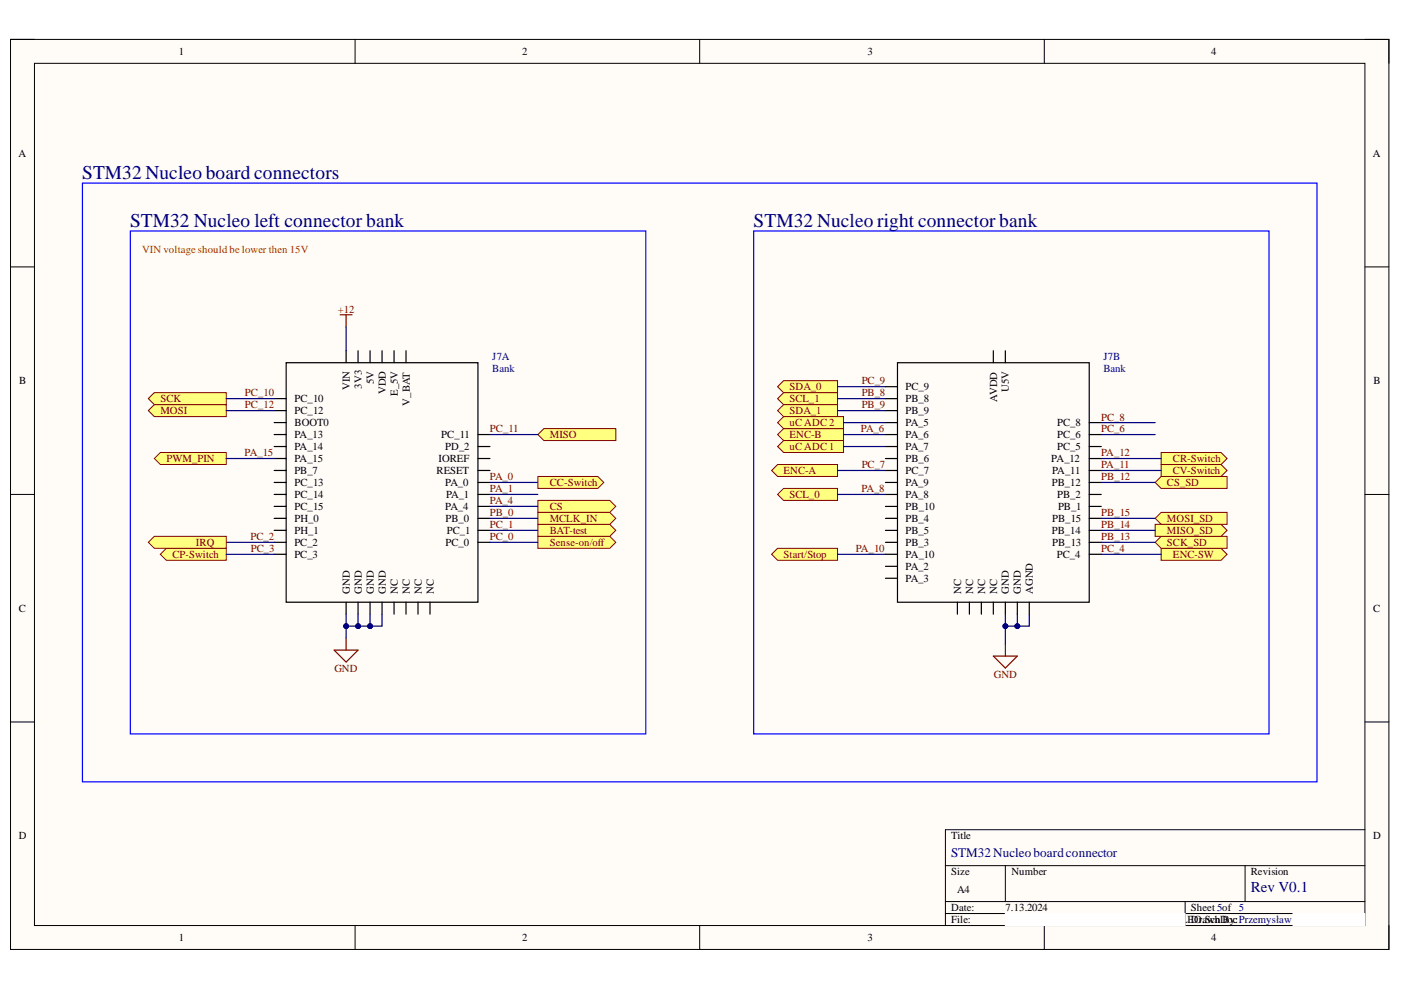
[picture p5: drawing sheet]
<svg xmlns="http://www.w3.org/2000/svg" width="297mm" height="210mm" viewBox="0 0 297 210" stroke-linecap="round" stroke-linejoin="round" font-family="sans-serif">
<path d="M2.2 8.4h292.3v192.9h-292.3z" fill-rule="evenodd" fill="#fffcf8"/>
<path d="M2.2 8.4h292.3v192.9h-292.3z" fill="none" stroke="#000" stroke-width=".21"/>
<path d="M7.3 13.4h282.1v182.8h-282.1z" fill-rule="evenodd" fill="#fffcf8"/>
<g fill="none" stroke="#000" stroke-width=".21">
<path d="M2.2 8.4h5.1M7.3 13.4h282.1v182.8h-282.1zM75.3 8.4v5M148.3 8.4v5M221.4 8.4v5M289.4 8.4h5.1v5M2.2 56.6h5.1M289.4 56.6h5.1M2.2 104.8h5.1M289.4 104.8h5.1M2.2 153.1h5.1M289.4 153.1h5.1"/>
<path d="M289.4 175.9h-89v20.3M75.3 196.2v5.1M148.3 196.2v5.1M200.4 183.5h89M200.4 191.2h89M200.4 193.7h89M213.2 183.5v7.7M221.4 196.2v5.1M251.3 191.2v5M264 183.5v7.7M294.5 196.2v5.1"/>
</g>
<path d="M34 95.9h14v2.6h-14l-1.3-1.3z" fill-rule="evenodd" fill="#ffff80"/>
<path d="M34 95.9h14v2.6h-14l-1.3-1.3z" fill="none" stroke="#800000" stroke-width=".21"/>
<path d="M164.9 82l1.2-1.3h11.5v2.6h-11.5z" fill-rule="evenodd" fill="#ffff80"/>
<path d="M164.9 82l1.2-1.3h11.5v2.6h-11.5z" fill="none" stroke="#800000" stroke-width=".21"/>
<path d="M114 92.1l1.3-1.2h15.3v2.5h-15.3z" fill-rule="evenodd" fill="#ffff80"/>
<path d="M114 92.1l1.3-1.2h15.3v2.5h-15.3z" fill="none" stroke="#800000" stroke-width=".21"/>
<path d="M31.5 87.1l1.2-1.3h15.3v2.5h-15.3z" fill-rule="evenodd" fill="#ffff80"/>
<path d="M31.5 87.1l1.2-1.3h15.3v2.5h-15.3z" fill="none" stroke="#800000" stroke-width=".21"/>
<path d="M31.5 84.5l1.2-1.3h15.3v2.6h-15.3z" fill-rule="evenodd" fill="#ffff80"/>
<path d="M31.5 84.5l1.2-1.3h15.3v2.6h-15.3z" fill="none" stroke="#800000" stroke-width=".21"/>
<path d="M114 106.1h15.3l1.3 1.3-1.3 1.2h-15.3z" fill-rule="evenodd" fill="#ffff80"/>
<path d="M114 106.1h15.3l1.3 1.3-1.3 1.2h-15.3z" fill="none" stroke="#800000" stroke-width=".21"/>
<path d="M164.9 104.8l1.2-1.2h11.5v2.5h-11.5z" fill-rule="evenodd" fill="#ffff80"/>
<path d="M164.9 104.8l1.2-1.2h11.5v2.5h-11.5z" fill="none" stroke="#800000" stroke-width=".21"/>
<path d="M246.2 116.3h12.7l1.3 1.2-1.3 1.3h-12.7z" fill-rule="evenodd" fill="#ffff80"/>
<path d="M246.2 116.3h12.7l1.3 1.2-1.3 1.3h-12.7z" fill="none" stroke="#800000" stroke-width=".21"/>
<path d="M163.6 99.8l1.3-1.3h12.7v2.5h-12.7z" fill-rule="evenodd" fill="#ffff80"/>
<path d="M163.6 99.8l1.3-1.3h12.7v2.5h-12.7z" fill="none" stroke="#800000" stroke-width=".21"/>
<path d="M164.9 92.1l1.2-1.2h12.7v2.5h-12.7z" fill-rule="evenodd" fill="#ffff80"/>
<path d="M164.9 92.1l1.2-1.2h12.7v2.5h-12.7z" fill="none" stroke="#800000" stroke-width=".21"/>
<path d="M246.2 98.5h12.7l1.3 1.3-1.3 1.2h-12.7z" fill-rule="evenodd" fill="#ffff80"/>
<path d="M246.2 98.5h12.7l1.3 1.3-1.3 1.2h-12.7z" fill="none" stroke="#800000" stroke-width=".21"/>
<path d="M34 117.5l1.3-1.2h12.7v2.5h-12.7z" fill-rule="evenodd" fill="#ffff80"/>
<path d="M34 117.5l1.3-1.2h12.7v2.5h-12.7z" fill="none" stroke="#800000" stroke-width=".21"/>
<path d="M246.2 95.9h12.7l1.3 1.3-1.3 1.3h-12.7z" fill-rule="evenodd" fill="#ffff80"/>
<path d="M246.2 95.9h12.7l1.3 1.3-1.3 1.3h-12.7z" fill="none" stroke="#800000" stroke-width=".21"/>
<path d="M163.6 117.5l1.3-1.2h12.7v2.5h-12.7z" fill-rule="evenodd" fill="#ffff80"/>
<path d="M163.6 117.5l1.3-1.2h12.7v2.5h-12.7z" fill="none" stroke="#800000" stroke-width=".21"/>
<path d="M114 113.7h15.3l1.3 1.3-1.3 1.3h-15.3z" fill-rule="evenodd" fill="#ffff80"/>
<path d="M114 113.7h15.3l1.3 1.3-1.3 1.3h-15.3z" fill="none" stroke="#800000" stroke-width=".21"/>
<path d="M114 111.2h15.3l1.3 1.2-1.3 1.3h-15.3z" fill-rule="evenodd" fill="#ffff80"/>
<path d="M114 111.2h15.3l1.3 1.2-1.3 1.3h-15.3z" fill="none" stroke="#800000" stroke-width=".21"/>
<path d="M244.9 102.3l1.3-1.3h14v2.6h-14z" fill-rule="evenodd" fill="#ffff80"/>
<path d="M244.9 102.3l1.3-1.3h14v2.6h-14z" fill="none" stroke="#800000" stroke-width=".21"/>
<path d="M244.9 115l1.3-1.3h14v2.6h-14z" fill-rule="evenodd" fill="#ffff80"/>
<path d="M244.9 115l1.3-1.3h14v2.6h-14z" fill="none" stroke="#800000" stroke-width=".21"/>
<path d="M244.9 109.9l1.3-1.3h14v2.6h-14z" fill-rule="evenodd" fill="#ffff80"/>
<path d="M244.9 109.9l1.3-1.3h14v2.6h-14z" fill="none" stroke="#800000" stroke-width=".21"/>
<path d="M244.9 111.2h14l1.3 1.3-1.3 1.2h-14z" fill-rule="evenodd" fill="#ffff80"/>
<path d="M244.9 111.2h14l1.3 1.3-1.3 1.2h-14z" fill="none" stroke="#800000" stroke-width=".21"/>
<path d="M164.9 84.5l1.2-1.2h11.5v2.5h-11.5z" fill-rule="evenodd" fill="#ffff80"/>
<path d="M164.9 84.5l1.2-1.2h11.5v2.5h-11.5z" fill="none" stroke="#800000" stroke-width=".21"/>
<path d="M164.9 87.1l1.2-1.3h11.5v2.5h-11.5z" fill-rule="evenodd" fill="#ffff80"/>
<path d="M164.9 87.1l1.2-1.3h11.5v2.5h-11.5z" fill="none" stroke="#800000" stroke-width=".21"/>
<g fill="none" stroke="#000" stroke-width=".25">
<path d="M60.7 76.9h40.6v50.8h-40.6zM73.4 74.4v2.5M75.9 74.4v2.5M78.5 74.4v2.5M81 74.4v2.5M83.5 74.4v2.5M86.1 74.4v2.5M190.3 76.9h40.6v50.8h-40.6zM210.6 74.4v2.5M213.2 74.4v2.5M58.1 84.5h2.6M58.1 92.1h2.6"/>
<path d="M58.1 87.1h2.6M58.1 94.7h2.6M58.1 89.6h2.6M58.1 97.2h2.6M58.1 99.8h2.6M101.3 92.1h2.6M101.3 94.7h2.6M101.3 97.2h2.6M101.3 99.8h2.6M187.7 84.5h2.6M187.7 92.1h2.6M187.7 87.1h2.6"/>
<path d="M187.7 94.7h2.6M187.7 89.6h2.6M187.7 97.2h2.6M187.7 99.8h2.6M187.7 82h2.6M230.9 92.1h2.6M230.9 94.7h2.6M230.9 89.6h2.6M230.9 97.2h2.6M230.9 99.8h2.6M58.1 102.3h2.6M58.1 104.8h2.6"/>
<path d="M58.1 107.4h2.6M58.1 109.9h2.6M58.1 112.4h2.6M58.1 115h2.6M58.1 117.5h2.6M101.3 102.3h2.6M101.3 104.8h2.6M101.3 107.4h2.6M101.3 109.9h2.6M101.3 112.4h2.6M101.3 115h2.6M187.7 102.3h2.6"/>
<path d="M187.7 104.8h2.6M187.7 107.4h2.6M187.7 109.9h2.6M187.7 115h2.6M187.7 117.5h2.6M187.7 112.5h2.6M230.9 102.3h2.6M230.9 104.8h2.6M230.9 107.4h2.6M230.9 109.9h2.6M230.9 115h2.6M230.9 117.5h2.6"/>
<path d="M230.9 112.5h2.6M73.4 127.7v2.5M75.9 127.7v2.5M78.5 127.7v2.5M81 127.7v2.5M83.5 127.7v2.5M86.1 127.7v2.5M88.6 127.7v2.5M91.2 127.7v2.5M187.7 120.1h2.6M187.7 122.6h2.6M203 127.7v2.5"/>
<path d="M205.5 127.7v2.5M208.1 127.7v2.5M210.6 127.7v2.5M213.2 127.7v2.5M215.7 127.7v2.5M218.2 127.7v2.5"/>
</g>
<path d="M72.1 66.7h2.5M73.4 66.7v2.6M70.8 137.8h5.1l-2.5 2.6zM73.4 135.3v2.5M210.6 139.1h5.1l-2.5 2.5zM213.2 136.6v2.5" fill="none" stroke="#800000" stroke-width=".25"/>
<path d="M17.5 38.8h261.7v127h-261.7zM27.6 49h109.3v106.6h-109.3zM159.8 49h109.3v106.6h-109.3z" fill="none" stroke="#00f" stroke-width=".25"/>
<g fill="none" stroke="#000080" stroke-width=".25">
<path d="M73.4 69.3v5.1M48 84.5h10.1M48 87.1h10.1M48 97.2h10.1M103.9 92.1h10.1M177.6 84.5h10.1M177.6 87.1h10.1M177.6 82h10.1M177.6 99.8h10.1M178.8 92.1h8.9M233.5 89.6h11.4M233.5 92.1h11.4"/>
<path d="M48 115h10.1M48 117.5h10.1M103.9 115h10.1M103.9 102.3h10.1M103.9 104.8h10.1M103.9 112.4h10.1M103.9 107.4h10.1M177.6 104.8h10.1M177.6 117.5h10.1M233.5 115h11.4M233.5 112.5h11.4M233.5 109.9h11.4"/>
<path d="M233.5 102.3h11.4M233.5 117.5h12.7M81 130.2v2.6h-7.6"/>
</g>
<circle cx="73.4" cy="132.8" r=".51" fill="#000080"/>
<circle cx="73.4" cy="132.8" r=".51" fill="none" stroke="#000080" stroke-width=".21"/>
<circle cx="75.9" cy="132.8" r=".51" fill="#000080"/>
<circle cx="75.9" cy="132.8" r=".51" fill="none" stroke="#000080" stroke-width=".21"/>
<circle cx="78.5" cy="132.8" r=".51" fill="#000080"/>
<circle cx="78.5" cy="132.8" r=".51" fill="none" stroke="#000080" stroke-width=".21"/>
<path d="M78.5 130.2v2.6" fill="none" stroke="#000080" stroke-width=".25"/>
<circle cx="78.5" cy="132.8" r=".51" fill="#000080"/>
<circle cx="78.5" cy="132.8" r=".51" fill="none" stroke="#000080" stroke-width=".21"/>
<path d="M75.9 130.2v2.6" fill="none" stroke="#000080" stroke-width=".25"/>
<circle cx="75.9" cy="132.8" r=".51" fill="#000080"/>
<circle cx="75.9" cy="132.8" r=".51" fill="none" stroke="#000080" stroke-width=".21"/>
<path d="M213.2 130.2v6.4" fill="none" stroke="#000080" stroke-width=".25"/>
<circle cx="213.2" cy="132.8" r=".51" fill="#000080"/>
<circle cx="213.2" cy="132.8" r=".51" fill="none" stroke="#000080" stroke-width=".21"/>
<path d="M215.7 130.2v2.6h-2.5" fill="none" stroke="#000080" stroke-width=".25"/>
<circle cx="215.7" cy="132.8" r=".51" fill="#000080"/>
<circle cx="215.7" cy="132.8" r=".51" fill="none" stroke="#000080" stroke-width=".21"/>
<circle cx="213.2" cy="132.8" r=".51" fill="#000080"/>
<circle cx="213.2" cy="132.8" r=".51" fill="none" stroke="#000080" stroke-width=".21"/>
<path d="M218.2 130.2v2.6h-2.5" fill="none" stroke="#000080" stroke-width=".25"/>
<circle cx="215.7" cy="132.8" r=".51" fill="#000080"/>
<circle cx="215.7" cy="132.8" r=".51" fill="none" stroke="#000080" stroke-width=".21"/>
<path d="M233.5 97.2h12.7M233.5 99.8h12.7M73.4 130.2v5.1" fill="none" stroke="#000080" stroke-width=".25"/>
<circle cx="73.4" cy="132.8" r=".51" fill="#000080"/>
<circle cx="73.4" cy="132.8" r=".51" fill="none" stroke="#000080" stroke-width=".21"/>
<path d="M114 108.6h15.3l1.3 1.3-1.3 1.3h-15.3z" fill-rule="evenodd" fill="#ffff80"/>
<path d="M114 108.6h15.3l1.3 1.3-1.3 1.3h-15.3z" fill="none" stroke="#800000" stroke-width=".21"/>
<path d="M103.9 109.9h10.1" fill="none" stroke="#000080" stroke-width=".25"/>
<path d="M164.9 94.7l1.2-1.3h12.7v2.5h-12.7z" fill-rule="evenodd" fill="#ffff80"/>
<path d="M164.9 94.7l1.2-1.3h12.7v2.5h-12.7z" fill="none" stroke="#800000" stroke-width=".21"/>
<path d="M164.9 89.6l1.2-1.3h12.7v2.6h-12.7z" fill-rule="evenodd" fill="#ffff80"/>
<path d="M164.9 89.6l1.2-1.3h12.7v2.6h-12.7z" fill="none" stroke="#800000" stroke-width=".21"/>
<path d="M178.8 89.6h8.9M178.8 94.7h8.9" fill="none" stroke="#000080" stroke-width=".25"/>
<path d="M114 101h12.7l1.3 1.3-1.3 1.3h-12.7z" fill-rule="evenodd" fill="#ffff80"/>
<path d="M114 101h12.7l1.3 1.3-1.3 1.3h-12.7z" fill="none" stroke="#800000" stroke-width=".21"/>
<path d="M31.5 115l1.2-1.3h15.3v2.6h-15.3z" fill-rule="evenodd" fill="#ffff80"/>
<path d="M31.5 115l1.2-1.3h15.3v2.6h-15.3z" fill="none" stroke="#800000" stroke-width=".21"/>
<path d="M213.2 193.7h38.1v2.5h-38.1z" fill-rule="evenodd" fill="#fff"/>
<path d="M213.2 193.7h38.1v2.5h-38.1z" fill="none" stroke="#fff" stroke-width=".21"/>
<path d="M274.1 193.7h15.3v2.5h-15.3z" fill-rule="evenodd" fill="#fff"/>
<path d="M274.1 193.7h15.3v2.5h-15.3z" fill="none" stroke="#fff" stroke-width=".21"/>
<g font-size="4.1" fill="#000080">
<text x="17.4" y="37.9">STM32 Nucleo board connectors</text>
<text x="27.6" y="48.1">STM32 Nucleo left connector bank</text>
<text x="159.8" y="48.1">STM32 Nucleo right connector bank</text>
</g>
<text font-size="3.2" fill="#000080" x="265.2" y="189.2">Rev V0.1</text>
<text font-size="2.8" fill="#000080" x="201.7" y="181.7">STM32Nucleoboardconnector</text>
<g font-size="2.3">
<text x="37.9" y="11.7">1</text>
<text x="110.7" y="11.7">2</text>
<text x="183.9" y="11.7">3</text>
<text x="256.8" y="11.7">4</text>
<text x="3.9" y="33.3">A</text>
<text x="291.1" y="33.3">A</text>
<text x="4.1" y="81.5">B</text>
<text x="74.2" y="82.7" transform="rotate(-90 74.2 82.7)">VIN</text>
<text x="76.7" y="82.4" transform="rotate(-90 76.7 82.4)">3V3</text>
<text x="79.3" y="81.5" transform="rotate(-90 79.3 81.5)">5V</text>
<text x="81.8" y="83.6" transform="rotate(-90 81.8 83.6)">VDD</text>
<text x="192" y="82.7">PC_9</text>
<text x="213.9" y="83.1" transform="rotate(-90 213.9 83.1)">U5V</text>
<text x="291.2" y="81.5">B</text>
<text x="62.4" y="85.3">PC_10</text>
<text x="62.4" y="87.8">PC_12</text>
<text x="84.3" y="84" transform="rotate(-90 84.3 84)">E_5V</text>
<text x="86.9" y="86" transform="rotate(-90 86.9 86)">V_BAT</text>
<text x="192" y="85.3">PB_8</text>
<text x="192" y="87.8">PB_9</text>
<text x="211.4" y="85.2" transform="rotate(-90 211.4 85.2)">AVDD</text>
<text x="62.4" y="90.4">BOOT0</text>
<text x="62.4" y="93">PA_13</text>
<text x="62.4" y="95.5">PA_14</text>
<text x="93.6" y="93">PC_11</text>
<text x="94.4" y="95.5">PD_2</text>
<text x="192" y="90.4">PA_5</text>
<text x="192" y="93">PA_6</text>
<text x="192" y="95.5">PA_7</text>
<text x="224.2" y="90.4">PC_8</text>
<text x="224.2" y="93">PC_6</text>
<text x="224.2" y="95.5">PC_5</text>
<text x="62.4" y="98">PA_15</text>
<text x="62.4" y="100.6">PB_7</text>
<text x="92.5" y="100.6">RESET</text>
<text x="93" y="98">IOREF</text>
<text x="192" y="98">PB_6</text>
<text x="192" y="100.6">PC_7</text>
<text x="222.9" y="98">PA_12</text>
<text x="223.1" y="100.6">PA_11</text>
<text x="62.4" y="103.1">PC_13</text>
<text x="62.4" y="105.6">PC_14</text>
<text x="94.4" y="103.1">PA_0</text>
<text x="94.6" y="105.6">PA_1</text>
<text x="192" y="103.1">PA_9</text>
<text x="192" y="105.6">PA_8</text>
<text x="223" y="103.1">PB_12</text>
<text x="224.2" y="105.6">PB_2</text>
<text x="62.4" y="108.2">PC_15</text>
<text x="62.4" y="110.7">PH_0</text>
<text x="62.4" y="113.2">PH_1</text>
<text x="94.4" y="108.2">PA_4</text>
<text x="94.5" y="110.7">PB_0</text>
<text x="94.7" y="113.2">PC_1</text>
<text x="192" y="108.2">PB_10</text>
<text x="192" y="110.7">PB_4</text>
<text x="192" y="113.2">PB_5</text>
<text x="223" y="113.2">PB_14</text>
<text x="223.1" y="110.7">PB_15</text>
<text x="224.3" y="108.2">PB_1</text>
<text x="62.4" y="115.8">PC_2</text>
<text x="62.4" y="118.3">PC_3</text>
<text x="94.5" y="115.8">PC_0</text>
<text x="192" y="115.8">PB_3</text>
<text x="192" y="118.3">PA_10</text>
<text x="223.1" y="115.8">PB_13</text>
<text x="224.1" y="118.3">PC_4</text>
<text x="74.2" y="125.9" transform="rotate(-90 74.2 125.9)">GND</text>
<text x="76.7" y="125.9" transform="rotate(-90 76.7 125.9)">GND</text>
<text x="79.3" y="125.9" transform="rotate(-90 79.3 125.9)">GND</text>
<text x="81.8" y="125.9" transform="rotate(-90 81.8 125.9)">GND</text>
<text x="84.3" y="125.9" transform="rotate(-90 84.3 125.9)">NC</text>
<text x="86.9" y="125.9" transform="rotate(-90 86.9 125.9)">NC</text>
<text x="89.4" y="125.9" transform="rotate(-90 89.4 125.9)">NC</text>
<text x="91.9" y="125.9" transform="rotate(-90 91.9 125.9)">NC</text>
<text x="192" y="120.9">PA_2</text>
<text x="192" y="123.4">PA_3</text>
<text x="203.8" y="125.9" transform="rotate(-90 203.8 125.9)">NC</text>
<text x="206.3" y="125.9" transform="rotate(-90 206.3 125.9)">NC</text>
<text x="208.8" y="125.9" transform="rotate(-90 208.8 125.9)">NC</text>
<text x="211.4" y="125.9" transform="rotate(-90 211.4 125.9)">NC</text>
<text x="213.9" y="125.9" transform="rotate(-90 213.9 125.9)">GND</text>
<text x="216.5" y="125.9" transform="rotate(-90 216.5 125.9)">GND</text>
<text x="219" y="125.9" transform="rotate(-90 219 125.9)">AGND</text>
<text x="4" y="129.7">C</text>
<text x="291.2" y="129.7">C</text>
<text x="4" y="178">D</text>
<text x="201.7" y="178">Title</text>
<text x="291.2" y="178">D</text>
<text x="201.7" y="185.6">Size</text>
<text x="214.4" y="185.6">Number</text>
<text x="265.2" y="185.6">Revision</text>
<text x="202.9" y="189.4">A4</text>
<text x="201.7" y="193.2">Date:</text>
<text x="201.7" y="195.7">File:</text>
<text x="213.2" y="193.2">7.13.2024</text>
<text x="213.2" y="195.7">E:\PROGRAMY\..\5-STM32F411-NUCL</text>
<text x="251.8" y="195.7">EDOrawhDoc</text>
<text x="252.5" y="193.2">Sheet 5of 5</text>
<text x="254.9" y="195.7">.Scn By:Przemysław</text>
<text x="37.9" y="199.5">1</text>
<text x="110.7" y="199.5">2</text>
<text x="183.9" y="199.5">3</text>
<text x="256.8" y="199.5">4</text>
</g>
<text font-size="2.3" fill="#f00" x="30.1" y="53.6">VIN voltage should be lower then 15V</text>
<g font-size="2.3" fill="#800000">
<text x="71.6" y="66.3">+12</text>
<text x="167.4" y="82.7">SDA_0</text>
<text x="182.7" y="81.5">PC_9</text>
<text x="34" y="87.8">MOSI</text>
<text x="34" y="85.3">SCK</text>
<text x="51.9" y="84">PC_10</text>
<text x="51.9" y="86.5">PC_12</text>
<text x="167.4" y="85.3">SCL_1</text>
<text x="167.4" y="87.8">SDA_1</text>
<text x="182.7" y="84">PB_8</text>
<text x="182.7" y="86.5">PB_9</text>
<text x="233.5" y="89.2">PC_8</text>
<text x="103.9" y="91.7">PC_11</text>
<text x="116.6" y="93">MISO</text>
<text x="167.4" y="93">ENC-B</text>
<text x="167.4" y="95.5">uC ADC 1</text>
<text x="167.4" y="90.4">uC ADC 2</text>
<text x="182.5" y="91.7">PA_6</text>
<text x="233.5" y="91.7">PC_6</text>
<text x="35.3" y="98">PWM_PIN</text>
<text x="51.9" y="96.8">PA_15</text>
<text x="103.9" y="101.8">PA_0</text>
<text x="166.1" y="100.6">ENC-A</text>
<text x="182.7" y="99.3">PC_7</text>
<text x="233.5" y="96.8">PA_12</text>
<text x="233.5" y="99.3">PA_11</text>
<text x="233.5" y="101.8">PB_12</text>
<text x="248.7" y="100.6">CV-Switch</text>
<text x="248.7" y="98">CR-Switch</text>
<text x="103.9" y="104.4">PA_1</text>
<text x="103.9" y="106.9">PA_4</text>
<text x="116.6" y="103.1">CC-Switch</text>
<text x="167.4" y="105.6">SCL_0</text>
<text x="182.6" y="104.4">PA_8</text>
<text x="247.4" y="103.1">CS_SD</text>
<text x="103.9" y="112">PC_1</text>
<text x="103.9" y="109.4">PB_0</text>
<text x="116.6" y="108.2">CS</text>
<text x="116.6" y="113.2">BAT-test</text>
<text x="116.6" y="110.7">MCLK_IN</text>
<text x="233.5" y="109.4">PB_15</text>
<text x="233.5" y="112">PB_14</text>
<text x="247.4" y="110.7">MOSI_SD</text>
<text x="247.4" y="113.2">MISO_SD</text>
<text x="36.5" y="118.3">CP-Switch</text>
<text x="41.5" y="115.8">IRQ</text>
<text x="53.1" y="114.5">PC_2</text>
<text x="53.2" y="117">PC_3</text>
<text x="103.9" y="114.5">PC_0</text>
<text x="116.6" y="115.8">Sense-on/off</text>
<text x="166.1" y="118.3">Start/Stop</text>
<text x="181.4" y="117">PA_10</text>
<text x="233.5" y="114.5">PB_13</text>
<text x="233.5" y="117">PC_4</text>
<text x="247.4" y="115.8">SCK_SD</text>
<text x="248.7" y="118.3">ENC-SW</text>
<text x="70.9" y="142.4">GND</text>
<text x="210.7" y="143.7">GND</text>
</g>
<g font-size="2.3" fill="#000080">
<text x="104.4" y="76.4">J7A</text>
<text x="234" y="76.4">J7B</text>
<text x="104.4" y="78.9">Bank</text>
<text x="234" y="78.9">Bank</text>
<text x="274.3" y="195.7">Żerański</text>
</g>
</svg>
